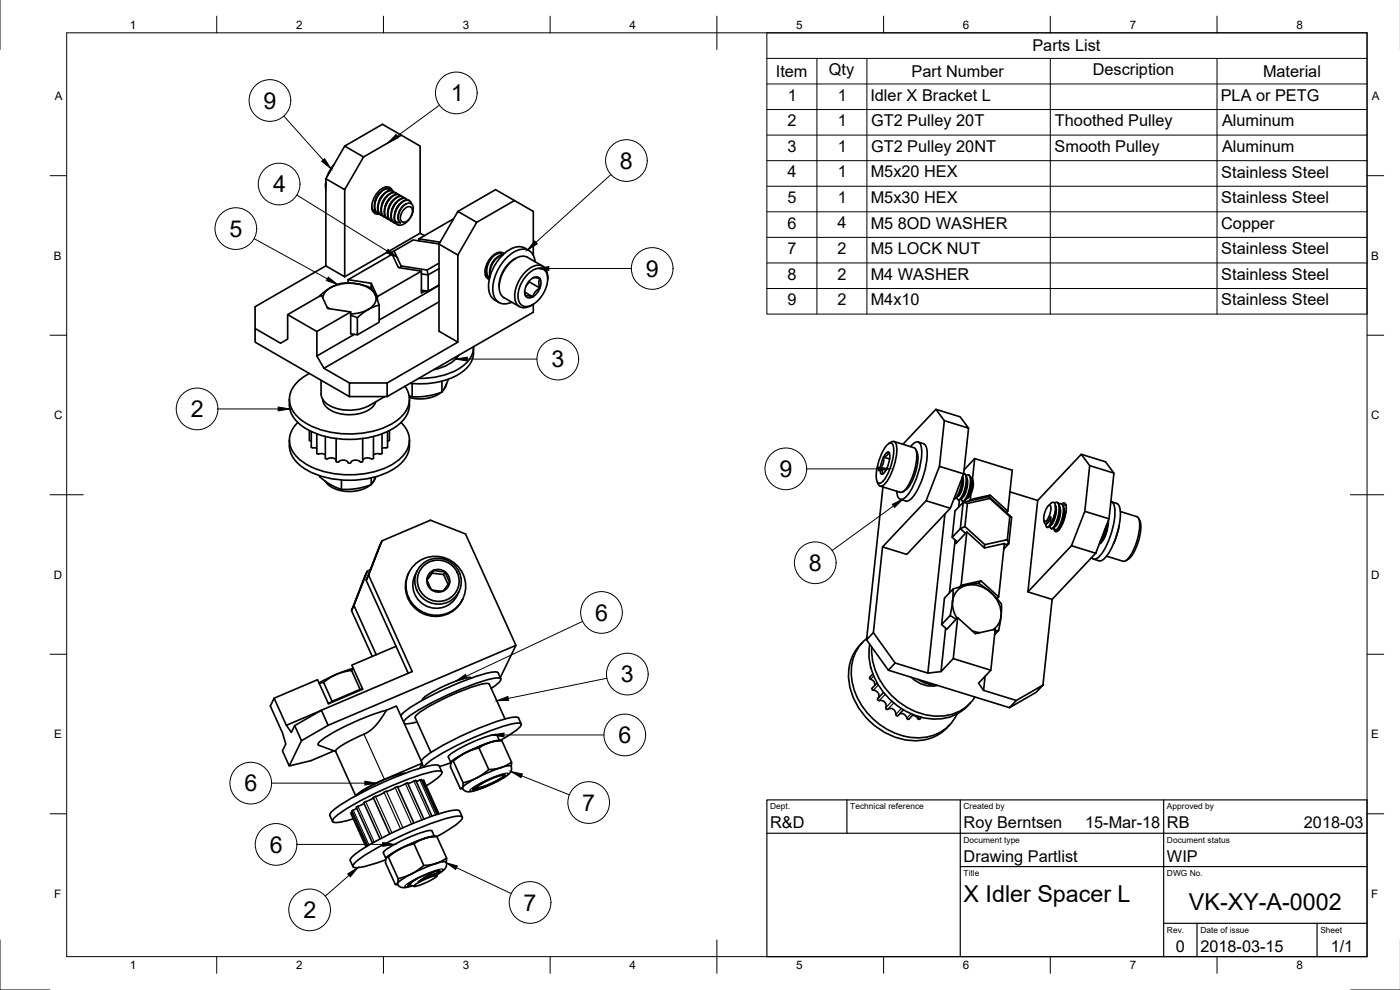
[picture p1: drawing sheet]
<svg xmlns="http://www.w3.org/2000/svg" width="420mm" height="297mm" viewBox="0 0 420 297" stroke-linecap="round" stroke-linejoin="round" font-family="sans-serif">
<!-- layer: Visible -->
<g fill="none" stroke="#000" stroke-width=".5">
<path d="M97.8 53.6v26.2l5.6 3.2v-26.1M97.8 55v2M97.8 54.5l-.1 1.5M99.7 50.3l-1 1.7M100.3 49.4l-1.1 1.4-1 2.2M103.4 43.8l5.7 3.3-5.7 9.8-5.6-3.3zM103.4 43.8l11.4-6.5 11.3 6.5v26.2l1.3 .7M114 57.8l-.8 1-.6 1.5M115 58.4l-.9 1.1-.5 1.3M115.7 56.1l.6 .5M115.7 56.1l.2 .1M116 58.9l-.8 1.1-.6 1.4"/>
<path d="M116.9 56.8l-.8-.2-1.2 .4-1 .9-.9 1.5-.6 1.5v1.4l.3 1 .7 .7M117 59.5l-.9 1.1-.5 1.4M117.3 57.1l-.9-.5-1.1 .3-1.2 .9-1 1.6-.5 1.5-.1 1.6 .5 1.1 .9 .6a1.91 1.91 0 0 1-2.3-2.5 6.3 6.3 0 0 1 4.6-5.6 1.64 1.64 0 0 1 1.6 1.2M117.8 57.3l-.9-.1-1.1 .5-1.1 1-.8 1.4-.5 1.5v1.3l.3 1 .7 .7M117.8 57.3l.1 .1M118.3 57.7l-.8-.5-1.3 .3-1.1 1-1 1.5-.5 1.5-.1 1.6 .4 1.1 1 .6M118.9 57.9l-.9-.2-1.1 .4-1.1 1-.9 1.5-.5 1.4-.1 1.4 .4 1.1 .7 .7M119.3 58.3l-.9-.5-1.1 .3-1.2 1-1 1.4-.6 1.7v1.4l.4 1.2 1 .5M119.9 58.5l-.9-.2-1.1 .4-1 .9-1 1.5-.5 1.4-.1 1.5 .4 1 .7 .7M120.3 58.9l-.9-.5-1.2 .3-1.2 .9-.9 1.5-.6 1.6v1.5l.5 1.2 .9 .5M120.4 40.6l-11.3 6.5M120.9 59.1l-1-.2-1 .4-1 .9-.9 1.4-.6 1.5-.1 1.3 .3 1.1 .8 .8"/>
<path d="M121.3 59.4l-.8-.5-1.1 .3-1.2 .9-1.1 1.5-.6 1.5v1.6l.4 1.2 1 .6M121.9 59.7l-.9-.3-1.1 .5-1.1 .9-.9 1.4-.5 1.6-.1 1.3 .4 1.1 .7 .7M97.8 79.8l-21.2 12.2v6.6M111.6 62.3l.5 .9 .8 .4M111.6 62.6l.8 .8M111.7 63h.2M117.2 75.9v.7M117.4 76.5l-.2-.6 1.1-.6 2.1 4.5M118 60.1l-.9 1.1-.5 1.3M118.3 75.3l5.7-3.3 7.8 1.2v26.2l5.6 3.3-21.2 12.2M118.5 66.3a1.68 1.68 0 0 0 2.6 1l1.3-1.1 1.1-1.6 .5-1.7-.2-1.4-.8-.5-1.2 .2-1.2 1.1-.8 1.6a2.99 2.99 0 0 0 .4 3M118.5 66.3l.8 .4 .9 .2"/>
<path d="M119 60.7l-.9 1.1-.5 1.3M119.9 61.2l-.8 1.1-.6 1.4M121.5 62.6a1.3 1.3 0 0 1 1.8-.5 1.3 1.3 0 0 1 .4 1.8 2.89 2.89 0 0 1-3 2.7 2.89 2.89 0 0 1 .8-4zM121.9 61.2l-1.4 1-.9 1.8-.1 1.8 .7 1.1M122.3 60l-.9-.5-1.2 .3-1.2 1-1 1.5-.5 1.7v1.4l.4 1.1 .9 .6M122.9 60.2l-.9-.2-1.1 .4-1.1 .9-.9 1.4-.5 1.5-.1 1.4 .3 1.1 .7 .7M123.5 61.2l-.4-.8-.8-.3-1 .2-1.1 .8-.8 1.1-.7 1.4-.3 1.5 .1 1.2M125.7 72.3v-.6l6.4 1M126.1 70l-22.7 13M131.8 79l-3.6 2M136 65.9l-10.3 5.8M137.4 63.4l5.7 3.3-5.7 9.8-5.6-3.3z"/>
<path d="M137.4 63.4l11.3-6.5 5.7 3.3-11.3 6.5M137.4 76.5v26.2M147.6 77.2l-.9 1.1-.5 1.4M148.6 77.8l-.9 1.1-.5 1.3M149.7 75.7l.2 .3M150.5 76.2l-.9-.2-1.1 .4-1 .9-.9 1.4-.6 1.5-.1 1.3 .3 1.2 .7 .6M150.8 76.6l-1.5 .6-1.4 1.7-.8 2v1.8M151.3 76.1a2.64 2.64 0 0 0-3.7 .9 5.7 5.7 0 0 0-1.6 6.3l.8 .5M154.4 60.2l5.7 3.2v13.2M154.7 77.5a9.7 9.7 0 0 0-4.9 8.6M158.8 75.2a5.2 5.2 0 0 0-7.1 .6 13.6 13.6 0 0 0-5 11.6 4.3 4.3 0 0 0 3 3.4M160.6 78.5a3.7 3.7 0 0 0-5.6-3.3 13.2 13.2 0 0 0-6.9 13.3 3.6 3.6 0 0 0 5.5 2.2"/>
<path d="M162.9 79.9l-4.6-2.7a5 5 0 0 0-5.8 2.2 8.8 8.8 0 0 0-2.2 9l.9 .9 4.7 2.7M86.3 94.4v7.4l-2.1 1.2-7.6-4.4v4.1l28.3 16.3M95.9 88.8l3.3-2.5 3.3-1.3h3.9l3.8 .9a4 4 0 0 1 2.7 3.3l.9 2.3M96 88.8l-.1 .1M96.9 89.4a5.4 5.4 0 0 1 4.6-4 11.6 11.6 0 0 1 10.3 1.9 3.3 3.3 0 0 1-1.3 5.5M98.1 92.1l.7 .5M104.5 83.9l13.2-7.6 1.9 4 6.9 1.1v6.5l.8-.5M104.5 83.9l6.9 1.1v1.4M104.5 83.9v1M105.2 94.6l2.1 .7v5.2l-2.1-.4v-6.5l-6.9-1.1-1.8-4-10.2 5.9 8.8 5.1M105.2 93.6l-10.1 5.9v7.3M110.5 92.9l-3.2 2.4"/>
<path d="M110.5 92.9l3.3-1.4v5.2l-6.5 3.8M110.5 92.8a11.4 11.4 0 0 1-5.3 1.4M111.4 85l1.9 4v1M120 80.4l.4-.6 7.8 1.2 .3 1.5 3.3-1.9M126.5 82.2l2 .3v4.9l-2-.3M126.5 81.4l-13.2 7.6M131.8 85.5l-3.6 2.1-1.7-.3M131.8 85.7l-18 10.3M131.8 90.6l-34.6 19.9M145.7 82.6l.8 .4M145.7 82.6l.3 .2M146.9 83.3v.1"/>
<path d="M147.1 82.9l-.1-1.8 .7-2 1.2-1.7 1.5-.8a.27 .27 0 0 0 .4-.3 .27 .27 0 0 0-.5-.2h-.9l-1.1 .6-.9 .9-.8 1.3-.5 1.5v1.3l.2 1 .6 .7M157.5 87.5l.3 1.4M157.5 87.7l2.4 1.4M157.8 88.9a1.47 1.47 0 0 0 2.1 .2M158.5 82.2a4 4 0 0 1 4.8-1.3 5.5 5.5 0 0 1 .2 6.3 8.1 8.1 0 0 1-5.1 4.8 2.6 2.6 0 0 1-2.9-3.2 10 10 0 0 1 3-6.6zM158.9 84.3v.3l-1 1.2M158.9 84.6l3.1 1.8M159.9 83.4h1.4a.48 .48 0 0 1 .7 .2 .48 .48 0 0 1-.2 .7v1.1a.91 .91 0 0 1 .2 1 .91 .91 0 0 1-.8 .6l-1 1.3a.66 .66 0 0 1-.4 .7 .66 .66 0 0 1-.8-.1h-1.2M159.9 83.4a4.7 4.7 0 0 0-2.1 5.5M159.9 83.4a1.58 1.58 0 0 1 2 0 1.58 1.58 0 0 1 .4 1.9l-.3 1.1M160.1 91.3v2.4l-43.9 25.3M162 86.4l-.9 1.6-1.2 1.1"/>
<path d="M164.4 83.7a3.4 3.4 0 0 0-2.5-4.1 7.9 7.9 0 0 0-6.5 5.3l-.4 1a5.7 5.7 0 0 0 .6 5.9 3.7 3.7 0 0 0 4.3-.4M86.8 119.8a8.7 8.7 0 0 0 5.3 9 27.8 27.8 0 0 0 26.7-.7 8.4 8.4 0 0 0 4.1-8.3M92.9 112.1a9.4 9.4 0 0 0-6 7.6 9.1 9.1 0 0 0 5.4 7.6 28.1 28.1 0 0 0 25.7-.4 8.1 8.1 0 0 0 4.6-8.9l-1-2.1M95.1 106.8l2.1 3.7 7.7 4.4M96.4 114.1v4.1a5.2 5.2 0 0 0 4.2 4.2 13.5 13.5 0 0 0 10.3-.8l4.6-2.6M96.9 119.8a5.5 5.5 0 0 0 5 4.3 11.1 11.1 0 0 0 10.1-2.2l.8-1.3M104.9 114.9h11.3v4.1h-11.3zM106.4 100.3l-11.3 6.5M123.7 115.1v3.9M132.3 117.8l-1.9 1.1-2.3 .6-2.6 .2-2.7-.4M132.6 114.4v3.3M134 115.1l-.4 1.1-.6 .9"/>
<path d="M134.6 113.8l-1.5 3.1a1.82 1.82 0 0 1-1.8 1.2l-4.7 .9h-2.9l-.9-.3M137.6 106.6a11.2 11.2 0 0 1-7.4 4.3M142.1 104a7.9 7.9 0 0 1-4.7 6.8 23.2 23.2 0 0 1-11.7 2.7M142.1 104.3a8 8 0 0 1-4.7 8.2 24.3 24.3 0 0 1-14.3 2.5M86.8 132.1a8.7 8.7 0 0 0 5.3 9 27.8 27.8 0 0 0 26.7-.8 8.4 8.4 0 0 0 4.1-8.2M89.4 126.8a6.9 6.9 0 0 0 .2 10.8 25 25 0 0 0 19.4 4.6 18.3 18.3 0 0 0 12.7-6.4 6.7 6.7 0 0 0-1.4-9M92.9 129.2v2.9l.5 .2M93.4 129.5v4.6l1.7 .4M95.1 130.2v5.8l.4 .2h1.5l.6 .3M97.6 131v6.5l.4 .2a2.26 2.26 0 0 1 2.9 .4M100.9 131.6v6.8a.77 .77 0 0 0 1.2-.2 2 2 0 0 1 2.6 .8h.3a2.17 2.17 0 0 1 3.4-.3l.4-.3v-6.8M112.1 131v6.5l-.4 .2a2.26 2.26 0 0 0-2.9 .4"/>
<path d="M114.7 130.2v5.8l-.4 .2h-1.5l-.7 .3M116.3 129.5v4.6l-1.6 .4M116.9 129.2v2.9l-.6 .2M265.2 137.1l1.8 .6M265.2 137.1l.9-1.2 .5-.3a3.5 3.5 0 0 1 .1 3.6 4.2 4.2 0 0 1-2.1 3.1M265.2 137.1l-1 3.4M266.2 133.6l.5-.5 .8-.1a4.4 4.4 0 0 1 .5 4.3 14.2 14.2 0 0 1-3.5 7.5l-.8 .2a4.4 4.4 0 0 1-.5-4.3 15.8 15.8 0 0 1 3-7.1zM266.7 133.1l1.3-.7a1.24 1.24 0 0 1 1.1 1.5 16.9 16.9 0 0 1-4 11.7l-.9 .3-.3-.2-.7-1.2M267 136.2l-.4-.6-.1 .7-.5 .5a.87 .87 0 0 0-.8 1.3l-.5 1.7a.89 .89 0 0 0 0 1.5l.1 .5-.2 .5M268.3 132.5l6 1.8a3.8 3.8 0 0 1 .8 3.9 15.8 15.8 0 0 1-4.1 9.3l-.8 .2-6-1.8M271 133.3l9.9-10.5 2.5 3.4-1.5 13.7M273.3 134a2.07 2.07 0 0 1 2.6-1.2 7.1 7.1 0 0 1 .6 5.2 22.6 22.6 0 0 1-4.8 11.2 1.35 1.35 0 0 1-1.6 .6 1.35 1.35 0 0 1-.9-1.5l-.1-.9"/>
<path d="M274.9 134.9a8.4 8.4 0 0 1-.2 6.9 10.5 10.5 0 0 1-3 5.3M275.5 132.6l1.7 .5a4.1 4.1 0 0 1 1 4.2 22.9 22.9 0 0 1-4.8 12.4l-1.1 .6-2.1-.5M280.9 122.8l7.2 2.3 2.6 3.4-7.3-2.3M281.9 139.9l7.3 2.3-4 10.3-7.3-2.3zM290.7 128.5l-1.5 13.7M292.5 137.6l-.7 6.2M324.5 136.3l7.3 2.3 2.5 3.4M327 139.7l7.3 2.3-1.5 13.7M95.9 142.7l.2 .5 2.7 2 3.7 1.6 3.9-.1 3.6-.8a3.5 3.5 0 0 0 2.7-2.8M97.5 144.3l1 1.1 1.4 1 1.8 .7 1.9 .3h2.3l1.9-.3 1.8-.6 1.5-.9M102.5 144v2.8M111.4 143.4v2"/>
<path d="M112.8 143l-1.1 1.9M264.2 140.5l1.7 .5M264.2 140.5l.1 1.4 .3 .4M265 146.1l-4.9 45.9 2-2.2 2.8-25.7M265.1 142.1l-.5 .2M271.7 147.1l-.7 .5M277.9 150.2l-13 13.9 7.2 2.2 13.1-13.8M283.6 154.2l-5.1 47.8M287.9 150l-.2 2.2M288.5 149.5v.2M288.5 149.7v.1M288.8 143.1l-.1 2.1-.7 2.4-.9 1.7-.4 .3h-.4l.7-.5 .9-1.6 .6-2 .2-2"/>
<path d="M288.9 143.1v1.7l-.3 1.9-.7 1.6-.8 1M288.9 143.1l.2 1.2-.2 1.9-.7 2-.8 .7M289.2 142.1l.5 .4 .3 1-.5 3.3-.6 1.7-.8 1.2-.6 .2-.3-.8M289.3 142.1l.5 .3 .3 .8-.2 2.8-1.1 3-.7 .9-.5 .1M289.3 141l3.2-3.4 11.3 3.5-1.3 12.3M289.6 158l.7-6.9-1.2-.4-.9 7.9-2.4 2.6M289.9 142.7l.7-.2 .5 .7 .2 1.2-.3 1.8-.5 1.9-.9 1.7-.6 .6-.5-.6M290.1 143.3l.1 1.7-.3 1.8-.6 1.7-.9 1.2M290.1 143.4l.3 1.2-.3 2.1-.7 1.9-.7 .7M290.2 159.6l-1.8 16M290.3 151.1l6.8-1.5-.3-.6-7.7 1.7-2.5 2.6-.8 7.9 1.5 1.4M290.5 149.4l-.5 .3"/>
<path d="M290.6 142.5l.5 .4 .3 .9-.3 2.8-1.1 3-.6 .7-.5 .1M291.2 149.9l6-1.3-.4 .4 6.8 6.2-.8 7.9-.5-1.2-6.7 1.5-.3 .8M291.2 149.9l-.4 .4M291.3 143.2l.3 .2 .3 .5v1.7l-.6 2.3-.8 1.5 .6-1.4 .5-1.7 .1-1.6-.3-.9M291.4 143.7l.1 1.6-.3 1.9-.7 1.7-.9 1.2M291.4 148.2l-.2 1.7M291.9 143.9a5.7 5.7 0 0 1-1.6 5.6M297.1 149.6l5.9 5.4 .6 .2M297.2 148.6l5.3 4.8-.4 .4M303 155l-.7 6.9M303.1 147.6l8.3 2.6M313.3 156.1l.3 1 .6-.2"/>
<path d="M313.8 157.2l.2 .7 .3 .3 1-1M314.2 156.9h.1M314.5 151.8l.6-.2a5.1 5.1 0 0 1-1.3 4.9h-.3a5.1 5.1 0 0 1 1-4.7zM314.6 151.7l1.2-1 .7 .3 .3 1.3-.4 2.2M315.3 157.6l.8-.8 .6-1.9 .3-2-.3-1.2 .1 1.6-.3 2-.7 1.5-.8 1.1M315.3 155.1v2.1M315.3 155.1l-.7 1.6-.7 .5M315.3 155.1l-1 1.7M316.4 154.5l-1.1 3-.6 .7h-.5M316.4 154.5l-1.1 2.7M316.5 150.9l.7-.2 .5 .7 .2 1.2-.2 1.8-.6 2-.9 1.7-.7 .5-.4-.9M317.2 150.7l.5 .4 .3 .8-.3 2.9-1.1 3-.6 .8h-.5"/>
<path d="M317.7 158.5v.5M317.8 151.3l.8-.1 .4 .6 .1 1.4-.2 1.8-.6 2-.8 1.5-.8 .5-.3-.9M318 152.1l.3 1.2-.3 2-.7 1.9-.8 .8M318.5 151.1l.5 .4 .3 .8-.3 2.9-1.1 3-.7 .8h-.5M318.7 151.2l.7-.3a2.49 2.49 0 0 1 .5 2.9 9.8 9.8 0 0 1-2.7 5.7l-.6-.1-.4-1.1 .9-1.1 .7-1.8 .3-1.8-.1-1.6M319.3 152.3l.1 1.7-.3 1.8-.6 1.7-1 1.2M319.3 152.5l.3 1.3-.3 1.9-.7 1.9-.8 .8M319.7 151.5l.2 .1M319.9 151.6h.1M319.9 151.6l-.8 .1M325.6 153.4l7.2 2.3-4 10.3-7.2-2.3zM325.6 153.4l1.4-13.7-2.5-3.4-13.1 13.9-2.9 27.4 13.1-13.9"/>
<path d="M331.7 158.7l-.6 2-.9 1.7M331.9 158l-.7 2.9-1.1 1.9M332.1 157.5l-.5 3.1-.6 1.2-.8 .8M332.2 157.2v1.5l-.4 1.6-.7 1.5-.6 .5M332.6 156.2a9.9 9.9 0 0 1-2.7 7M333.4 150.5a2.95 2.95 0 0 1 1.2 3.3 23 23 0 0 1-4.9 13.4 1.28 1.28 0 0 1-2.1 .1M333.5 150.5l1.6 .6a4.1 4.1 0 0 1 1.1 4.1 22.9 22.9 0 0 1-4.9 12.5l-1 .6-2.1-.5M335.9 157.7l-.7 2.8-1 2.7M336.2 153.5l5 1.5a3.8 3.8 0 0 1 .8 3.9 15.8 15.8 0 0 1-4.1 9.3l-.8 .2-5-1.5M341.8 155.6a9.9 9.9 0 0 1-.5 7.8 7.7 7.7 0 0 1-3.5 4.8M109.9 174.1l12.6 27.9M110.2 171.4l-4.7 11.8z"/>
<path d="M110.6 172.6l13.1 28.9-27.3 11.6M111.1 171l-.9 .4M114.6 162.3l-4.7 11.8zM114.6 162.3l14.6-6.2 10.5 4.1 15.1 33.4-4.7 9.7M122.7 171.8a9 9 0 0 0 4.1 12.2 9 9 0 0 0 12.1-4.3M124.2 169.6a9 9 0 0 1 13.4 .5 9 9 0 0 1-2 13.2 9 9 0 0 1-11.6-1.9 9 9 0 0 1 .2-11.8zM125.2 171.3a7.1 7.1 0 0 0 2.7 10.5 7.1 7.1 0 0 0 9.9-4.4M128.1 173.8l1.4 3.2M128.1 173.8l1.3-1.7a1.07 1.07 0 0 1 1.7-.8l1.3 .2a1.07 1.07 0 0 1 1.5 1l.6 1.2a1.07 1.07 0 0 1-.2 1.8l-.7 1a1.67 1.67 0 0 1-2.3 .8l-1.8-.3M128.1 173.8l.3 1.8 1.1 1.4M128.2 174l1.5-2 3.4 .4 1.4 2.9M130.1 171.1l-.4 .9"/>
<path d="M130.1 171.1l-1.4 1.1-.6 1.6M130.1 171.1l1.8-.2 1.6 .6M133.5 171.5l-.4 .9M133.5 171.5a3.4 3.4 0 0 1 .8 4.8 3.4 3.4 0 0 1-4.8 .7M286 176.7l-.1 3.7M286.6 162l-1.7 15.9M287 162.3l-.1 .8 3.3-3.5 5.3 4.8 5.9-1.3-1.7 16M288.4 175.6l-.5 .5M289.8 160l-1.6-1.4 1.4-.6 6 5.4M290.2 175.6a9 9 0 0 1 10.1 10l-.8 1.9-1.5 1.5M290.2 175.6a5.4 5.4 0 0 0-4.3 4.8M290.2 175.6l2.3-.4a2.2 2.2 0 0 1 2.5 .7l2.4 1.9 2.2 2.2a3.8 3.8 0 0 1 .9 4l-.8 5.2"/>
<path d="M290.2 175.6l-4.2 1.1-2.6 2.8-.8 7.9M293.7 175l.7-.7-6 1.3M294.4 174.3l5.3 4.8-.5 .5M301.4 163.4l1.4-.3-1.5 1.6M308.5 177.6l7.3 2.2-2.8 25.8M328.8 166l-13 13.8M330.4 162.5v.4M105.5 183.2l6.2 13.8M106.2 181.7l6.7 14.7M118.9 193.9l-13.3 5.7 3.3 7.2-10.3 4.4-3.3-7.3-13 5.6 3.6 8.1 10.2-4.3M154.8 193.6l-56.3 24M258.8 192.8a14.2 14.2 0 0 0-2.7 16.6 20.8 20.8 0 0 0 20.3 12.7 12.8 12.8 0 0 0 8.6-4.6"/>
<path d="M260.1 192l6.5 9.1M260.1 191.6a13.9 13.9 0 0 0-3.3 16.6 20.7 20.7 0 0 0 20.8 13 12.1 12.1 0 0 0 9.6-7M261 193.3a19.6 19.6 0 0 0 9.6 19.4 16.5 16.5 0 0 0 17.7 .9l2.8-2.6M261.6 194.2a20.7 20.7 0 0 0 20.9 20.7 12.5 12.5 0 0 0 10.1-5.8M262.1 189.8l6.5 9.1M283.8 188.5l-1.4 13M285.9 180.4a8 8 0 0 0 1.3 5.1M285.9 180.4l-.7 4.3M286.1 197.6l-3.7 3.9-3.9 .5-9.9-3.1-2 2.2 36.4 11.2M286.9 185.8l-1.7-1.1-2.6 2.7 1.5 1.4 3.3-3.5 5.3 4.8 6-1.3-1.3 12.3-3.7 3.9 1.5 2.1 9.8 3.1M287.4 185.3l-1.3 12.3 11.3 3.5M291.8 189.3l2.3 .5"/>
<path d="M298.6 189.3l1.1-.1-1.2 1.2M82.3 209.5l-1.2 2.3 3.7 8.2 1 3.2-1 2.1 2 4.5 3.7-7.6M85.9 217.6l1.5 2.2 1-2.1M88.4 217.7l8-4.6 2.1 4.5-8 4.6zM95.8 205l1.3-.3 2.6 5.7-1.1 .8M97.1 204.7l2-1.4 1.9-1 2.1-.7 2.4-.4 2.6 5.6-8.4 3.6M106 200.5l-5 1.8-5.3 2.6M106.1 200.7l-.6 .5M108.9 206.8h-.8M115.9 213.1l-2.2 3.4-2.1 2.3a18.9 18.9 0 0 1-5.7 3l-.8 .4a14.1 14.1 0 0 0-4.4 3l6.1 13.6M115.9 213.1l3.1-1.3 7.7 17.2-11.3 4.8a26.9 26.9 0 0 0-8.5 4.9M115.9 213.1a67.5 67.5 0 0 0-19.8 9.3l-.7 .8 .2 .4 5.1 1.9"/>
<path d="M125.2 216.6l-2.5 .5h-1.4M141.4 203.5l-.2-.2a35.8 35.8 0 0 0-13 5.3l-1.1 .8-.3 .7M147.4 206.5l1.8-1.3a1.58 1.58 0 0 0 1.1-1.6 6.8 6.8 0 0 0-4.4 .5 90.5 90.5 0 0 0-23.7 11.2l-1.1 1.3M150.3 203.7l-.8-1.8a4.9 4.9 0 0 0-4 .3 90.1 90.1 0 0 0-24 11.3l-1.2 1.3M151.6 215.7l-4.8-10.4a6 6 0 0 0-4.3 .5 67.7 67.7 0 0 0-17.2 8.4l-.7 1.1 4.7 10.5M156.4 217.2l-.8-1.8a4.9 4.9 0 0 0-4 .3 90.1 90.1 0 0 0-24 11.3l-1.2 1.4M261.3 200.2l.1 .4M262 202.2l-1 1 .1 .5a1.86 1.86 0 0 1 1.4 1.9M263.2 204.9l-1.5 1.6v.4a2.73 2.73 0 0 1 2.1 1.8l-.2 .7M265.2 207.7l-1.8 1.9 .2 .6a1.85 1.85 0 0 1 1.9 .5 1.85 1.85 0 0 1 .4 1.9l.2 .3a1.81 1.81 0 0 1 2-.1 1.81 1.81 0 0 1 .8 1.8l.6 .1 1.6-1.7M270 214.2a1.86 1.86 0 0 1 2.3 1.5h.5l1.3-1.3M273.5 203.2a8.5 8.5 0 0 0 7.8 2.4"/>
<path d="M273.9 214.6l1 .4 .8 .8 .8-.6M275.5 203.8a9 9 0 0 0 5.2 1.7M295.6 202.9l-.4 4.2M305 210.2l8-4.6-2 2.1-8 4.6zM100.2 225.3l-6.9 2.9-6.5 1.6M112.1 239.4l-2.9 1.4 4.9 10.9M119.3 236.1l3-1.2 4.9 10.9M121.6 232a36 36 0 0 0-14.2 6.5M122.4 235.1l2.4-.9 4.8 10.7M124.9 234.5l1.6-.6 4.7 10.4M126.6 234.3l.6-.2 4.5 10.1M126.7 229.1l.4 1.1"/>
<path d="M126.7 229l-.7 1.5M127.9 235.8l3.4-2.3a2.4 2.4 0 0 0 1.3-1.9 5.1 5.1 0 0 0-3.9 .2 99.7 99.7 0 0 0-27.6 12.9 2.32 2.32 0 0 0-1.3 1.8 2.4 2.4 0 0 0 2.3 .2l3.9-1M132.6 231.6l-.8-1.8a2.2 2.2 0 0 0-2.1-.2 95.8 95.8 0 0 0-29.5 13.3 2.2 2.2 0 0 0-1.2 1.8l.8 1.8M135.6 228.5l-.1 .1M136.1 228.4l2.9 6.5M138.9 236.6h-.6M142.1 236.5a25.4 25.4 0 0 1 9.3-4.1l.2 .1a9 9 0 0 1-4.4 2.7 11.7 11.7 0 0 1-5.3 1.7zM142.8 236.2h.3M143.1 233.4l-3.2 1.2a.94 .94 0 0 0-1 1.3l-.1 .4M143.1 233.4l-3.3 1.9-1 1M143.1 235.7v.6M143.5 236.4l-1.5 .3"/>
<path d="M143.7 224.4l3 6.5M146.9 222.8l-3.2 1.6-4 1.5-4.3 2.8-.2 1.4 2.9 6.5 .7-.3M146.9 222.8a40.3 40.3 0 0 0-11.3 5.7M149.5 222.2h1.1l-3.7 .6M149.5 222.2l-2.6 .6M149.5 222.2a38.4 38.4 0 0 0-13.9 6.3M149.9 222.2l-1-1.8a35.1 35.1 0 0 0-14.3 6.5l.7 2-3.4 1.1M150 222.2l4.8-3 1.2-1.1 .5-.7a1.31 1.31 0 0 0-1.7-.4 84 84 0 0 0-26.4 11.8l-1.1 1.3M150.2 232.7l.8-.1 .2 .2-1.8 1.3-3.2 1.4-2.1 .8h-1l.3-.4M150.3 230.3l-2.3 .5a2.33 2.33 0 0 0-2.5 1.1l-2.4 1.5M150.3 230.3l-7.2 3.1M150.3 230.3l2.9-.5 .3 .5v.8l-.8 1.1-1.8 1.4-3.3 1.7-3.9 1.6-2.1 .5-1.2 .2-1.1-.5-.5-.8"/>
<path d="M150.6 222.2l2.9 6.5M150.8 232.5h.3l-3.8 1.3-3.9 2.1 1.7-1.3M151.4 232.4l-.2 .1M153.4 229.9l.1-1.2-3.2 1.6M105.8 243.7l-.5 .3 4.5 10.1M107.1 242.5l-1.5 .8 4.7 10.5M109.2 241l-2.3 1.2 4.9 10.7M116.1 257.3h-.1M116.5 257.1l3 6.5M120.2 254.6l-3 1.7-1.1 1M120.2 254.6l-3.7 2.5-.4 .2-.4 .8v.8l2.9 6.5 .7-.4M124.2 246.9l-4.9-10.9-2.1 1.1-1.6 .4-1.4 .9-2.2 .9 5 10.9"/>
<path d="M124.2 253.2l3 6.5M127.4 251.6l-3.2 1.6-4 1.4M127.4 251.5l-7.2 3.1M130 251h1.1l-3.7 .6M130 251l-2.6 .5M130 251a38.4 38.4 0 0 0-13.9 6.3M130.4 251l-1-1.8a35.8 35.8 0 0 0-12.9 5.3l-1.4 1.2 .7 1.9M130.8 259.1l-2.3 .5a2.34 2.34 0 0 0-2.5 1l-2.4 1.6M130.8 259.1l-7.2 3.1M130.8 259.1l2.6-.6 .5 .1 .1 .5-.1 .8-.4 .8-2.2 1.6M133.9 258.7l.1-1.3-3.2 1.7M134 257.4l-2.9-6.4a24.8 24.8 0 0 0 7.6-5.3v-.6l-.3-.2a27.2 27.2 0 0 0-10.6 2.8l-8.4 3.6a47.5 47.5 0 0 0-13.3 8l-.2 .7a1.96 1.96 0 0 0 2 .3l3.3-.8 4.6-1.5"/>
<path d="M138.8 245.2l-.9-1.8a2.2 2.2 0 0 0-2.1-.3 95.8 95.8 0 0 0-29.5 13.4 2.2 2.2 0 0 0-1.2 1.7l.8 1.8M119.3 265l.4 .8 1 .5h1.2l1.8-.5M119.3 265.4h-.6M123 265.4h-.5M123.2 264.8l.1 .1M123.4 264.6l.1 .1M123.5 264.6l-.4 .6M123.6 262.2l-3.3 1.9-1 .9M123.6 262.2l-3.2 1.2a.94 .94 0 0 0-1 1.3l-.1 .3M124.4 265.6l.8-.6a17.4 17.4 0 0 1 5.9-2.3 7.4 7.4 0 0 1-3.8 2.4l-2.3 .8-.8 .1zM125.2 263.6l-2.2 1.7 .1 .2 1.2 .5M128.3 263.3l-2.7 1.3"/>
<path d="M130.9 261.3l-2.8 1.6-2.5 1.7M131 262.1l-2.4 .9-3 1.6M131 262.1l.1 .1 1-.9a3.6 3.6 0 0 0-2.9 .5l-2.3 1a13 13 0 0 0-4.5 2.8h1M131.2 262.3l-.8 .1-2.1 .9M131.3 262.3l-.8 .1-2.2 .9M131.3 262.3l-.2 .6M131.7 261.2l-.7 .9M131.7 261.2h.1M131.9 261.2l-.7 .6"/>
<circle cx="131.5" cy="174.2" r="6.2"/>
<circle cx="131.5" cy="174.5" r="6.9"/>
</g>
<!-- layer: Visible Narrow -->
<g fill="none" stroke="#000" stroke-width=".35">
<path d="M262.2 202.8l-.9 1M263.6 205.5l-1.5 1.6M265.6 208.3l-1.7 1.9M267.7 210.4l-1.9 1.9M268.2 210.9l-1.8 1.9M270.5 212.6l-1.7 1.7M273.4 214.1l-1.2 1.4M275.9 215.1l-.5 .5M109.2 220.3l6.2 13.5M112.7 239l4.9 10.9M115.3 237.7l4.9 11M116 237.4l4.9 11"/>
<path d="M118.6 236.3l4.9 10.9M121.7 235.1l4.9 10.9M124.2 234.4l4.9 10.7M126 234l4.7 10.5M126.8 234.2l4.6 10.1M141.2 236.9a30.1 30.1 0 0 1 11.1-5l.2 .1a8.7 8.7 0 0 1-4.3 2.9 18.6 18.6 0 0 1-7.2 2.4zM105.6 243.8l4.5 10.1M106 243.1l4.7 10.4M107.5 241.9l4.8 10.7M109.8 240.5l4.9 10.9M131.3 262.3l1.3-.9 .4-.5a7.4 7.4 0 0 0-4.3 1l-2.7 1.2a14.5 14.5 0 0 0-4.5 2.8v.2h.7l1.5-.3"/>
</g>
<!-- layer: Border -->
<g fill="none" stroke="#000" stroke-width=".3">
<path d="M0 -.1v15M20 9.9h390.3v277.1h-390.3zM65 4.8v5.1M115.1 4.8v5.1M165.1 4.8v5.1M215.1 4.8v10.1M265.2 4.8v5.1M315.2 4.8v5.1M365.2 4.8v5.1M15 52.7h5M410.3 52.7h5M15 100.6h5"/>
<path d="M410.3 100.6h5M15 148.4h10M405.3 148.4h10M15 196.3h5M410.3 196.3h5M15 244.2h5M410.3 244.2h5M0 282v15h15M65 287v5M115.1 287v5M165.1 287v5M215.1 282v10"/>
<path d="M265.2 287v5M315.2 287v5M365.2 287v5M405.3 297h14.9"/>
</g>
<!-- layer: TitleBlock -->
<path d="M230.2 240h180.1v47h-180.1zM230.2 250h180.1M254.2 240v10M288.2 240v47M349.2 240v47M288.2 260h122.1M349.2 277h61.1M359.2 277v10M395.3 277v10" fill="none" stroke="#000" stroke-width=".35"/>
<!-- layer: BOM -->
<g fill="none" stroke="#000" stroke-width=".3">
<path d="M230.2 9.9h180.1v84.3h-180.1zM230.2 17.5h180.1M245.2 17.5v76.7M260.2 17.5v76.7M315.2 17.5v76.7M365.2 17.5v76.7M85.2 34.8l11.8 13.2M131.9 31.6l-12.7 9.2M230.2 25.2h180.1M230.2 32.9h180.1M89.1 58.5l27.1 16.8M183.4 52.4l-22.5 20.3"/>
<path d="M230.2 40.5h180.1M230.2 48.2h180.1M230.2 55.9h180.1M76.3 71.6l21.9 12.1M230.2 63.6h180.1M230.2 71.2h180.1M230.2 78.9h180.1M164.7 80.6h24.8M230.2 86.6h180.1M140.2 107.7h20.9M65.4 122.7h18.1M242.1 140.7h21.5"/>
<path d="M268.2 151.8l-18.5 13.4M174.9 186.4l-35 16.5M182.1 203.5l-29.6 6.1M81.5 235h28M151.3 220.5h29.9M156.6 232.8l14.3 5.7M89.1 253.4h25.8M104.7 262.6l-7.1 6.3M137 260.3l16.4 7.8"/>
<circle cx="81" cy="30.2" r="6.3"/>
<circle cx="136.9" cy="27.9" r="6.3"/>
<circle cx="83.8" cy="55.2" r="6.3"/>
<circle cx="188" cy="48.2" r="6.3"/>
<circle cx="70.8" cy="68.6" r="6.3"/>
<circle cx="195.7" cy="80.6" r="6.3"/>
<circle cx="167.4" cy="107.7" r="6.3"/>
<circle cx="59.1" cy="122.7" r="6.3"/>
<circle cx="235.8" cy="140.7" r="6.3"/>
<circle cx="244.7" cy="168.9" r="6.3"/>
<circle cx="180.5" cy="183.8" r="6.3"/>
<circle cx="188.3" cy="202.2" r="6.3"/>
<circle cx="75.3" cy="235" r="6.3"/>
<circle cx="187.5" cy="220.5" r="6.3"/>
<circle cx="82.9" cy="253.4" r="6.3"/>
<circle cx="176.7" cy="240.8" r="6.3"/>
<circle cx="92.9" cy="273" r="6.3"/>
<circle cx="159.1" cy="270.8" r="6.3"/>
</g>
<g fill="#000" stroke="#000" stroke-width=".3">
<path d="M96.5 48.4l.9-.8 1.9 3zM118.9 40.4l.6 .9-3.1 1.6zM116.5 74.8l2.6 2.4-3.2-1.4zM160.5 72.3l.7 .8-2.9 2zM98.5 83.2l2.8 2.2-3.3-1.2zM161.2 80.6l3.5-.6v1.1zM136.7 107.7l3.5-.5v1.1zM83.5 122.1l3.5 .6-3.5 .6zM263.6 140.1l3.5 .6-3.5 .6zM267.8 151.3l3.2-1.6-2.5 2.6zM136.8 204.4l2.9-2 .5 1zM149.1 210.3l3.3-1.3 .2 1.1z"/>
<path d="M109.5 234.4l3.5 .6-3.5 .6zM147.8 220.5l3.5-.6v1.2zM153.3 231.5l3.5 .7-.5 1.1zM114.9 252.8l3.5 .6-3.5 .5zM104.4 262.2l3-1.9-2.3 2.8zM133.8 258.8l3.5 1-.5 1.1z"/>
</g>
<g font-size="7">
<text x="79.1" y="32.7">9</text>
<text x="135.3" y="30.4">1</text>
<text x="186.1" y="50.7">8</text>
<text x="81.9" y="57.7">4</text>
<text x="68.8" y="71.1">5</text>
<text x="193.8" y="83.1">9</text>
<text x="165.5" y="110.2">3</text>
<text x="57.3" y="125.2">2</text>
<text x="233.9" y="143.2">9</text>
<text x="242.7" y="171.4">8</text>
<text x="178.6" y="186.3">6</text>
<text x="186.3" y="204.8">3</text>
<text x="185.6" y="223">6</text>
<text x="73.3" y="237.5">6</text>
<text x="174.7" y="243.3">7</text>
<text x="80.9" y="255.9">6</text>
<text x="91.1" y="275.5">2</text>
<text x="157.1" y="273.3">7</text>
<text x="289.2" y="270.5">X Idler Spacer L</text>
<text x="356.8" y="272.9">VK-XY-A-0002</text>
</g>
<g font-size="4.9">
<text x="309.8" y="15.4">Parts List</text>
<text x="232.8" y="23.1">Item</text>
<text x="248.8" y="22.6">Qty</text>
<text x="273.6" y="23.1">Part Number</text>
<text x="328" y="22.6">Description</text>
<text x="379" y="23.1">Material</text>
<text x="236.5" y="30.2">1</text>
<text x="251.5" y="30.2">1</text>
<text x="261.2" y="30.2">Idler X Bracket L</text>
<text x="366.4" y="30.3">PLA or PETG</text>
<text x="236.4" y="37.9">2</text>
<text x="251.5" y="37.9">1</text>
<text x="261.4" y="37.9">GT2 Pulley 20T</text>
<text x="316.6" y="37.9">Thoothed Pulley</text>
<text x="366.7" y="37.9">Aluminum</text>
<text x="236.3" y="45.6">3</text>
<text x="251.5" y="45.6">1</text>
<text x="261.4" y="45.6">GT2 Pulley 20NT</text>
<text x="316.5" y="45.6">Smooth Pulley</text>
<text x="366.7" y="45.5">Aluminum</text>
<text x="236.4" y="53.2">4</text>
<text x="251.5" y="53.2">1</text>
<text x="261.3" y="53.2">M5x20 HEX</text>
<text x="366.5" y="53.3">Stainless Steel</text>
<text x="236.3" y="60.9">5</text>
<text x="251.5" y="60.9">1</text>
<text x="261.3" y="60.9">M5x30 HEX</text>
<text x="366.5" y="60.9">Stainless Steel</text>
<text x="236.3" y="68.6">6</text>
<text x="251.4" y="68.6">4</text>
<text x="261.3" y="68.6">M5 8OD WASHER</text>
<text x="366.5" y="68.6">Copper</text>
<text x="236.3" y="76.2">7</text>
<text x="251.4" y="76.2">2</text>
<text x="261.3" y="76.3">M5 LOCK NUT</text>
<text x="366.5" y="76.3">Stainless Steel</text>
<text x="236.3" y="83.9">8</text>
<text x="251.4" y="83.9">2</text>
<text x="261.3" y="84">M4 WASHER</text>
<text x="366.5" y="84">Stainless Steel</text>
<text x="236.3" y="91.6">9</text>
<text x="251.4" y="91.6">2</text>
<text x="261.3" y="91.6">M4x10</text>
<text x="366.5" y="91.6">Stainless Steel</text>
<text x="231.2" y="248.5">R&amp;D</text>
<text x="289.2" y="248.5">Roy Berntsen</text>
<text x="325.7" y="248.5">15-Mar-18</text>
<text x="350.2" y="248.5">RB</text>
<text x="391.3" y="248.5">2018-03</text>
<text x="289.2" y="258.5">Drawing Partlist</text>
<text x="350.2" y="258.5">WIP</text>
<text x="352.9" y="285.7">0</text>
<text x="360.2" y="285.5">2018-03-15</text>
<text x="399.4" y="285.7">1/1</text>
</g>
<g font-size="3.5">
<text x="39" y="8.6">1</text>
<text x="88.9" y="8.6">2</text>
<text x="138.9" y="8.6">3</text>
<text x="188.9" y="8.6">4</text>
<text x="239" y="8.6">5</text>
<text x="288.9" y="8.6">6</text>
<text x="339" y="8.6">7</text>
<text x="389.1" y="8.6">8</text>
<text x="16.4" y="30">A</text>
<text x="411.7" y="30">A</text>
<text x="16.2" y="77.9">B</text>
<text x="411.5" y="77.9">B</text>
<text x="16.3" y="125.8">C</text>
<text x="411.5" y="125.8">C</text>
<text x="16.2" y="173.6">D</text>
<text x="411.5" y="173.6">D</text>
<text x="16.3" y="221.5">E</text>
<text x="411.5" y="221.5">E</text>
<text x="16.3" y="269.4">F</text>
<text x="411.5" y="269.4">F</text>
<text x="39" y="290.8">1</text>
<text x="88.9" y="290.8">2</text>
<text x="138.9" y="290.8">3</text>
<text x="188.9" y="290.8">4</text>
<text x="239" y="290.8">5</text>
<text x="288.9" y="290.8">6</text>
<text x="339" y="290.8">7</text>
<text x="389.1" y="290.8">8</text>
</g>
<g font-size="2.5">
<text x="231.2" y="242.8">Dept.</text>
<text x="255.2" y="242.8">Technical reference</text>
<text x="289.2" y="242.8">Created by</text>
<text x="350.2" y="242.8">Approved by</text>
<text x="289.2" y="252.8">Document type</text>
<text x="350.2" y="252.8">Document status</text>
<text x="289.2" y="262.8">Title</text>
<text x="350.2" y="262.8">DWG No.</text>
<text x="350.2" y="279.8">Rev.</text>
<text x="360.2" y="279.8">Date of issue</text>
<text x="396.3" y="279.8">Sheet</text>
</g>
</svg>
